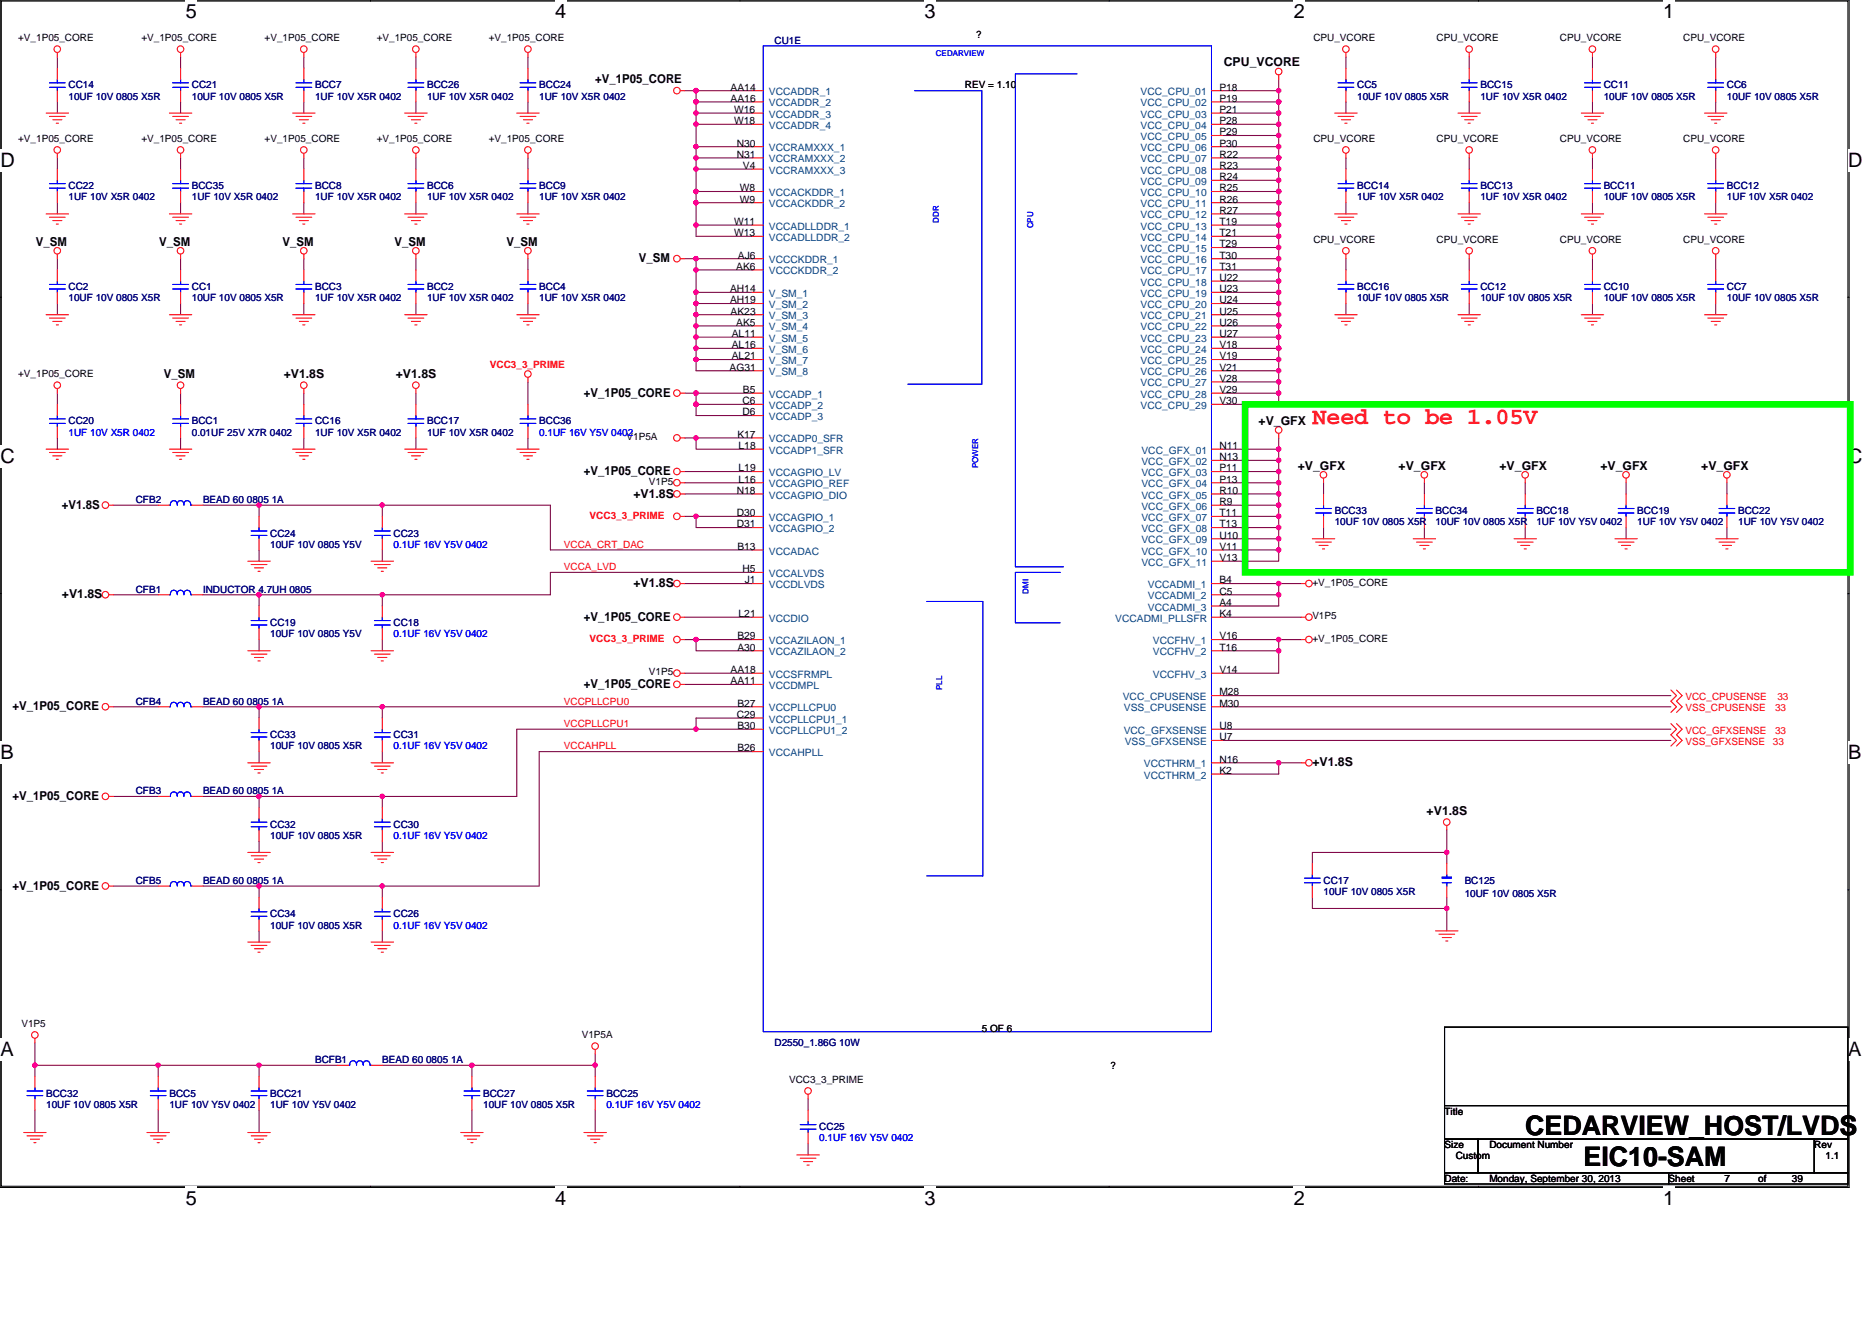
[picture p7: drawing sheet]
<svg xmlns="http://www.w3.org/2000/svg" width="297mm" height="210mm" viewBox="0 0 297 210" stroke-linecap="round" stroke-linejoin="round" font-family="sans-serif">
<path d="M0 0h293.4v188.5h-293.4zM.2 .2h293v188.1h-293z" fill="none" stroke="#000" stroke-width=".17"/>
<g fill="#fff">
<path d="M29.5 .1h1.8v3.5h-1.8z"/>
<path d="M29.5 188.4h1.8v3.5h-1.8z"/>
</g>
<path d="M58.8 0v.2M58.8 188.3v.1" fill="none" stroke="#000" stroke-width=".17"/>
<g fill="#fff">
<path d="M88.1 .1h1.7v3.5h-1.7z"/>
<path d="M88.1 188.4h1.7v3.5h-1.7z"/>
</g>
<path d="M117.4 0v.2M117.4 188.3v.1" fill="none" stroke="#000" stroke-width=".17"/>
<g fill="#fff">
<path d="M146.7 .1h1.8v3.5h-1.8z"/>
<path d="M146.7 188.4h1.8v3.5h-1.8z"/>
</g>
<path d="M176 0v.2M176 188.3v.1" fill="none" stroke="#000" stroke-width=".17"/>
<g fill="#fff">
<path d="M205.3 .1h1.7v3.5h-1.7z"/>
<path d="M205.3 188.4h1.7v3.5h-1.7z"/>
</g>
<path d="M234.6 0v.2M234.6 188.3v.1" fill="none" stroke="#000" stroke-width=".17"/>
<g fill="#fff">
<path d="M263.9 .1h1.8v3.5h-1.8z"/>
<path d="M263.9 188.4h1.8v3.5h-1.8z"/>
<path d="M.1 23.7h2.3v3.5h-2.3z"/>
<path d="M293.3 23.7h2.2v3.5h-2.2z"/>
<path d="M.1 70.7h2.3v3.5h-2.3z"/>
<path d="M293.3 70.7h2.2v3.5h-2.2z"/>
</g>
<path d="M0 47.2h.2M293.2 47.2h.2" fill="none" stroke="#000" stroke-width=".17"/>
<g fill="#fff">
<path d="M.1 117.7h2.1v3.5h-2.1z"/>
<path d="M293.3 117.7h2.1v3.5h-2.1z"/>
</g>
<path d="M0 94.2h.2M293.2 94.2h.2" fill="none" stroke="#000" stroke-width=".17"/>
<g fill="#fff">
<path d="M.1 164.7h2.1v3.6h-2.1z"/>
<path d="M293.2 164.7h2.2v3.6h-2.2z"/>
</g>
<path d="M0 141.2h.2M293.2 141.2h.2M229.2 163h64v12.5h-64zM229.2 175.5h64v5.3h-64zM229.2 180.8h5.3v5.3h-5.3zM229.2 186.1h35.6v1.8h-35.6zM234.5 180.8h53.4v5.3h-53.4zM264.8 186.1h28.4v1.8h-28.4zM287.9 180.8h5.3v5.3h-5.3z" fill="none" stroke="#000" stroke-width=".17"/>
<g fill="none" stroke="#800040" stroke-width=".17">
<path d="M9.1 16.2v1.7M9.1 9.1v1.7M28.7 16.2v1.7M28.7 9.1v1.7M48.2 16.2v1.7M48.2 9.1v1.7M66 16.2v1.7M66 9.1v1.7M83.8 16.2v1.7M83.8 9.1v1.7M108.7 14.4h1.7M110.4 14.4h8.9"/>
<path d="M110.4 16.2h8.9M110.4 19.7h8.9M110.4 14.4v1.8M110.4 16.2v1.7M110.4 19.7v3.6M119.3 17.9h-8.9v1.8M194 19.7h8.9M194 17.9h8.9M194 16.2h8.9M194 14.4h8.9M202.9 14.4v1.8M202.9 16.2v1.7"/>
<path d="M202.9 19.7v1.8M202.9 17.9v1.8M202.9 12.6v1.8M213.6 16.2v1.7M213.6 9.1v1.7M233.1 16.2v1.7M233.1 9.1v1.7M252.7 16.2v1.7M252.7 9.1v1.7M272.2 16.2v1.7M272.2 9.1v1.7M9.1 32.2v1.8"/>
<path d="M9.1 25.1v1.7M28.7 32.2v1.8M28.7 25.1v1.7M48.2 32.2v1.8M48.2 25.1v1.7M66 32.2v1.8M66 25.1v1.7M83.8 32.2v1.8M83.8 25.1v1.7M110.4 30.4h8.9M110.4 26.8h8.9M110.4 26.8v3.6"/>
<path d="M110.4 32.2h8.9M110.4 30.4v5.3M119.3 25.1h-8.9v1.7M119.3 23.3h-8.9v1.8M119.3 35.7h-8.9v1.8h8.9M194 39.3h8.9M194 37.5h8.9M194 35.7h8.9M194 34h8.9M194 32.2h8.9M194 30.4h8.9M194 28.6h8.9"/>
<path d="M194 26.8h8.9M194 25.1h8.9M194 23.3h8.9M194 21.5h8.9M202.9 34v1.7M202.9 28.6v1.8M202.9 35.7v1.8M202.9 21.5v1.8M202.9 23.3v1.8M202.9 37.5v1.8M202.9 30.4v1.8M202.9 39.3v1.8"/>
<path d="M202.9 32.2v1.8M202.9 25.1v1.7M202.9 26.8v1.8M213.6 32.2v1.8M213.6 25.1v1.7M233.1 32.2v1.8M233.1 25.1v1.7M252.7 32.2v1.8M252.7 25.1v1.7M272.2 32.2v1.8M272.2 25.1v1.7M9.1 48.2v1.8"/>
<path d="M9.1 41.1v1.7M28.7 48.2v1.8M28.7 41.1v1.7M48.2 48.2v1.8M48.2 41.1v1.7M66 48.2v1.8M66 41.1v1.7M83.8 48.2v1.8M83.8 41.1v1.7M108.7 41.1h1.7M110.4 48.2h8.9M110.4 46.4h8.9"/>
<path d="M110.4 50h8.9M110.4 51.7h8.9M110.4 55.3h8.9M110.4 57.1h8.9M110.4 53.5h8.9M110.4 42.8h8.9M110.4 57.1v1.7h8.9M110.4 48.2v1.8M110.4 51.7v1.8M110.4 55.3v1.8M110.4 42.8v3.6M110.4 46.4v1.8"/>
<path d="M110.4 53.5v1.8M110.4 50v1.7M119.3 41.1h-8.9v1.7M194 58.8h8.9M194 57.1h8.9M194 55.3h8.9M194 53.5h8.9M194 51.7h8.9M194 50h8.9M194 48.2h8.9M194 44.6h8.9M194 42.8h8.9"/>
<path d="M194 41.1h8.9M194 46.4h8.9M202.9 57.1v1.7M202.9 44.6v1.8M202.9 53.5v1.8M202.9 50v1.7M202.9 55.3v1.8M202.9 58.8v1.8M202.9 48.2v1.8M202.9 42.8v1.8M202.9 46.4v1.8M202.9 51.7v1.8"/>
<path d="M202.9 41.1v1.7M213.6 48.2v1.8M213.6 41.1v1.7M233.1 48.2v1.8M233.1 41.1v1.7M252.7 48.2v1.8M252.7 41.1v1.7M272.2 48.2v1.8M272.2 41.1v1.7M9.1 69.5v1.8M9.1 62.4v1.8M28.7 69.5v1.8"/>
<path d="M28.7 62.4v1.8M48.2 69.5v1.8M48.2 62.4v1.8M66 69.5v1.8M66 62.4v1.8M83.8 69.5v1.8M83.8 60.6v3.6M108.7 74.8h10.6M108.7 69.5h1.7M108.7 76.6h10.6M108.7 78.4h10.6M108.7 62.4h1.7"/>
<path d="M110.4 62.4h8.9M110.4 64.2h8.9M110.4 62.4v1.8M110.4 64.2v1.8h8.9M119.3 69.5h-8.9v1.8h8.9M194 71.3h8.9M194 73.1h8.9M194 74.8h8.9M194 76.6h8.9M194 78.4h8.9M194 60.6h8.9M194 62.4h8.9"/>
<path d="M202.9 62.4v1.8h-8.9M202.9 60.6v1.8M202.9 69.5v1.8M202.9 71.3v1.8M202.9 73.1v1.7M202.9 74.8v1.8M202.9 76.6v1.8M202.9 78.4v1.8M210 76.6v1.8M226 76.6v1.8M242 76.6v1.8M258 76.6v1.8"/>
<path d="M274 76.6v1.8M18 80.2h7.1M18 94.4h7.1M32.2 80.2h8.9M32.2 94.4h8.9M41.1 80.2v1.8M41.1 87.3v1.8M41.1 94.4v1.8M41.1 80.2h19.6M41.1 94.4h19.6v1.8M60.7 80.2h26.6v7.1h32M60.7 80.2v1.8"/>
<path d="M60.7 87.3v1.8M108.7 98h10.6M108.7 92.6h10.6M108.7 82h1.7M110.4 82h8.9M110.4 82v1.7h8.9M119.3 90.8h-32v3.6h-26.6M194 80.2h8.9M194 82h8.9M194 83.7h8.9M194 85.5h8.9M194 87.3h8.9"/>
<path d="M194 98h12.5M194 92.6h8.9M194 94.4h8.9M202.9 87.3v1.8h-8.9M202.9 80.2v1.8M202.9 82v1.7M202.9 83.7v1.8M202.9 85.5v1.8M202.9 94.4v1.8h-8.9M202.9 92.6v1.8M202.9 92.6h3.6M210 83.7v1.8"/>
<path d="M226 83.7v1.8M242 83.7v1.8M258 83.7v1.8M274 83.7v1.8M18 112.2h7.1M32.2 112.2h8.9M41.1 112.2v1.8M41.1 119.3v1.8M41.1 101.5v1.8M41.1 112.2h19.6M60.7 112.2h58.6M60.7 119.3v1.8"/>
<path d="M60.7 112.2v1.8M60.7 101.5v1.8M108.7 108.6h10.6M108.7 101.5h1.7M108.7 106.8h10.6M110.4 115.7h-28.4v10.7h-21.3M110.4 101.5v1.8h8.9M110.4 101.5h8.9M119.3 119.3h-33.7v21.3h-24.9M119.3 114h-8.9v1.7h8.9M194 101.5h8.9M194 103.3h8.9"/>
<path d="M194 117.5h71.1M194 112.2h71.1M194 110.4h71.1M194 115.7h71.1M202.9 103.3v3.5h-8.9M202.9 101.5v1.8M202.9 101.5h3.6M18 126.4h7.1M32.2 126.4h8.9M41.1 133.5v1.8M41.1 126.4v1.8M41.1 126.4h19.6"/>
<path d="M60.7 133.5v1.8M60.7 126.4v1.8M194 121.1h8.9M202.9 121.1v1.8h-8.9M202.9 121.1h3.6M229.6 135.3v1.8M229.6 131.7v3.6M229.6 135.3h-21.4v1.8M18 140.6h7.1M32.2 140.6h8.9M41.1 140.6v1.8M41.1 147.7v1.8"/>
<path d="M41.1 140.6h19.6M60.7 140.6v1.8M60.7 147.7v1.8M208.2 142.4v1.8h21.4M229.6 142.4v5.3M5.5 165.5v3.6M5.5 169.1v1.8M5.5 176.2v3.5M5.5 169.1h19.6v1.8M25.1 169.1h16M25.1 176.2v3.5M41.1 169.1v1.8"/>
<path d="M41.1 176.2v3.5M41.1 169.1h12.4M60.7 169.1h14.2M74.9 176.2v3.5M74.9 169.1v1.8M74.9 169.1h19.5M94.4 176.2v3.5M94.4 169.1v1.8M94.4 167.3v1.8M128.2 174.4v1.8M128.2 181.5v1.8"/>
</g>
<g fill="#f0f" stroke="#f0f" stroke-width=".17">
<circle cx="202.9" cy="16.2" r=".35"/>
<circle cx="202.9" cy="14.4" r=".35"/>
<circle cx="202.9" cy="55.3" r=".35"/>
<circle cx="202.9" cy="51.7" r=".35"/>
<circle cx="202.9" cy="57.1" r=".35"/>
<circle cx="202.9" cy="44.6" r=".35"/>
<circle cx="202.9" cy="53.5" r=".35"/>
<circle cx="202.9" cy="49.9" r=".35"/>
<circle cx="202.9" cy="58.8" r=".35"/>
<circle cx="202.9" cy="48.2" r=".35"/>
<circle cx="202.9" cy="32.2" r=".35"/>
<circle cx="202.9" cy="30.4" r=".35"/>
<circle cx="202.9" cy="28.6" r=".35"/>
<circle cx="202.9" cy="25" r=".35"/>
<circle cx="202.9" cy="33.9" r=".35"/>
<circle cx="202.9" cy="42.8" r=".35"/>
<circle cx="202.9" cy="35.7" r=".35"/>
<circle cx="202.9" cy="21.5" r=".35"/>
<circle cx="202.9" cy="23.3" r=".35"/>
<circle cx="202.9" cy="19.7" r=".35"/>
<circle cx="202.9" cy="37.5" r=".35"/>
<circle cx="202.9" cy="39.3" r=".35"/>
<circle cx="202.9" cy="17.9" r=".35"/>
<circle cx="202.9" cy="46.4" r=".35"/>
<circle cx="202.9" cy="41.1" r=".35"/>
<circle cx="202.9" cy="26.8" r=".35"/>
<circle cx="202.9" cy="60.6" r=".35"/>
<circle cx="202.9" cy="62.4" r=".35"/>
<circle cx="202.9" cy="71.3" r=".35"/>
<circle cx="202.9" cy="73.1" r=".35"/>
<circle cx="202.9" cy="74.8" r=".35"/>
<circle cx="202.9" cy="76.6" r=".35"/>
<circle cx="202.9" cy="78.4" r=".35"/>
<circle cx="202.9" cy="80.2" r=".35"/>
<circle cx="202.9" cy="81.9" r=".35"/>
<circle cx="202.9" cy="83.7" r=".35"/>
<circle cx="202.9" cy="85.5" r=".35"/>
<circle cx="202.9" cy="87.3" r=".35"/>
<circle cx="110.4" cy="48.2" r=".35"/>
<circle cx="110.4" cy="49.9" r=".35"/>
<circle cx="110.4" cy="51.7" r=".35"/>
<circle cx="110.4" cy="55.3" r=".35"/>
<circle cx="110.4" cy="57.1" r=".35"/>
<circle cx="110.4" cy="53.5" r=".35"/>
<circle cx="110.4" cy="46.4" r=".35"/>
<circle cx="110.4" cy="14.4" r=".35"/>
<circle cx="110.4" cy="16.2" r=".35"/>
<circle cx="110.4" cy="17.9" r=".35"/>
<circle cx="110.4" cy="19.7" r=".35"/>
<circle cx="110.4" cy="23.3" r=".35"/>
<circle cx="110.4" cy="26.8" r=".35"/>
<circle cx="110.4" cy="25" r=".35"/>
<circle cx="110.4" cy="30.4" r=".35"/>
<circle cx="110.4" cy="32.2" r=".35"/>
<circle cx="110.4" cy="35.7" r=".35"/>
<circle cx="110.4" cy="41.1" r=".35"/>
<circle cx="110.4" cy="42.8" r=".35"/>
<circle cx="110.4" cy="62.4" r=".35"/>
<circle cx="110.4" cy="64.2" r=".35"/>
<circle cx="110.4" cy="69.5" r=".35"/>
<circle cx="110.4" cy="81.9" r=".35"/>
<circle cx="60.6" cy="80.2" r=".35"/>
<circle cx="110.4" cy="101.5" r=".35"/>
<circle cx="60.6" cy="112.2" r=".35"/>
<circle cx="60.6" cy="126.4" r=".35"/>
<circle cx="60.6" cy="140.6" r=".35"/>
<circle cx="202.9" cy="94.4" r=".35"/>
<circle cx="202.9" cy="92.6" r=".35"/>
<circle cx="202.9" cy="103.3" r=".35"/>
<circle cx="202.9" cy="101.5" r=".35"/>
<circle cx="202.9" cy="121.1" r=".35"/>
<circle cx="41.1" cy="80.2" r=".35"/>
<circle cx="60.6" cy="94.4" r=".35"/>
<circle cx="41.1" cy="94.4" r=".35"/>
<circle cx="41.1" cy="126.4" r=".35"/>
<circle cx="41.1" cy="112.2" r=".35"/>
<circle cx="41.1" cy="140.6" r=".35"/>
<circle cx="110.4" cy="115.7" r=".35"/>
<circle cx="25.1" cy="169.1" r=".35"/>
<circle cx="41.1" cy="169.1" r=".35"/>
<circle cx="5.5" cy="169.1" r=".35"/>
<circle cx="94.4" cy="169.1" r=".35"/>
<circle cx="74.9" cy="169.1" r=".35"/>
<circle cx="229.6" cy="135.3" r=".35"/>
<circle cx="229.6" cy="144.2" r=".35"/>
</g>
<g fill="none" stroke="#f00" stroke-width=".17">
<path d="M7.3 17.9h3.6M7.8 18.5h2.5M8.4 19h1.4M8.9 19.6h.4M9.1 8.3v.8M9.1 10.8v1.8M9.1 14.4v1.8M26.9 17.9h3.5M27.4 18.5h2.5M27.9 19h1.5M28.5 19.6h.3M28.7 8.3v.8"/>
<path d="M28.7 10.8v1.8M28.7 14.4v1.8M46.4 17.9h3.6M47 18.5h2.5M47.5 19h1.4M48 19.6h.4M48.2 8.3v.8M48.2 10.8v1.8M48.2 14.4v1.8M64.2 17.9h3.6M64.7 18.5h2.5M65.3 19h1.4"/>
<path d="M65.8 19.6h.4M66 8.3v.8M66 10.8v1.8M66 14.4v1.8M82 17.9h3.6M82.5 18.5h2.5M83.1 19h1.4M83.6 19.6h.3M83.8 8.3v.8M83.8 10.8v1.8M83.8 14.4v1.8M107.9 14.4h.8"/>
<path d="M119.3 19.7h1.8M119.3 17.9h1.8M119.3 16.2h1.8M119.3 14.4h1.8M192.2 19.7h1.8M192.2 17.9h1.8M192.2 16.2h1.8M192.2 14.4h1.8M202.9 11.9v.7M211.8 17.9h3.5M212.3 18.5h2.5M212.8 19h1.5"/>
<path d="M213.4 19.6h.3M213.6 8.3v.8M213.6 10.8v1.8M213.6 14.4v1.8M231.3 17.9h3.6M231.9 18.5h2.5M232.4 19h1.4M233 19.6h.3M233.1 8.3v.8M233.1 10.8v1.8M233.1 14.4v1.8M250.9 17.9h3.6"/>
<path d="M251.4 18.5h2.5M252 19h1.4M252.5 19.6h.4M252.7 8.3v.8M252.7 10.8v1.8M252.7 14.4v1.8M270.5 17.9h3.5M271 18.5h2.5M271.5 19h1.5M272.1 19.6h.3M272.2 8.3v.8M272.2 10.8v1.8"/>
<path d="M272.2 14.4v1.8M7.3 34h3.6M7.8 34.5h2.5M8.4 35h1.4M8.9 35.6h.4M9.1 24.3v.8M9.1 26.8v1.8M9.1 30.4v1.8M26.9 34h3.5M27.4 34.5h2.5M27.9 35h1.5M28.5 35.6h.3"/>
<path d="M28.7 24.3v.8M28.7 26.8v1.8M28.7 30.4v1.8M46.4 34h3.6M47 34.5h2.5M47.5 35h1.4M48 35.6h.4M48.2 24.3v.8M48.2 26.8v1.8M48.2 30.4v1.8M64.2 34h3.6M64.7 34.5h2.5"/>
<path d="M65.3 35h1.4M65.8 35.6h.4M66 24.3v.8M66 26.8v1.8M66 30.4v1.8M82 34h3.6M82.5 34.5h2.5M83.1 35h1.4M83.6 35.6h.3M83.8 24.3v.8M83.8 26.8v1.8M83.8 30.4v1.8"/>
<path d="M119.3 37.5h1.8M119.3 35.7h1.8M119.3 32.2h1.8M119.3 30.4h1.8M119.3 26.8h1.8M119.3 25.1h1.8M119.3 23.3h1.8M192.2 37.5h1.8M192.2 35.7h1.8M192.2 32.2h1.8M192.2 30.4h1.8M192.2 26.8h1.8"/>
<path d="M192.2 25.1h1.8M192.2 23.3h1.8M192.2 39.3h1.8M192.2 34h1.8M192.2 28.6h1.8M192.2 21.5h1.8M211.8 34h3.5M212.3 34.5h2.5M212.8 35h1.5M213.4 35.6h.3M213.6 24.3v.8M213.6 26.8v1.8"/>
<path d="M213.6 30.4v1.8M231.3 34h3.6M231.9 34.5h2.5M232.4 35h1.4M233 35.6h.3M233.1 24.3v.8M233.1 26.8v1.8M233.1 30.4v1.8M250.9 34h3.6M251.4 34.5h2.5M252 35h1.4M252.5 35.6h.4"/>
<path d="M252.7 24.3v.8M252.7 26.8v1.8M252.7 30.4v1.8M270.5 34h3.5M271 34.5h2.5M271.5 35h1.5M272.1 35.6h.3M272.2 24.3v.8M272.2 26.8v1.8M272.2 30.4v1.8M7.3 50h3.6M7.8 50.5h2.5"/>
<path d="M8.4 51h1.4M8.9 51.6h.4M9.1 40.3v.8M9.1 42.8v1.8M9.1 46.4v1.8M26.9 50h3.5M27.4 50.5h2.5M27.9 51h1.5M28.5 51.6h.3M28.7 40.3v.8M28.7 42.8v1.8M28.7 46.4v1.8"/>
<path d="M46.4 50h3.6M47 50.5h2.5M47.5 51h1.4M48 51.6h.4M48.2 40.3v.8M48.2 42.8v1.8M48.2 46.4v1.8M64.2 50h3.6M64.7 50.5h2.5M65.3 51h1.4M65.8 51.6h.4M66 40.3v.8"/>
<path d="M66 42.8v1.8M66 46.4v1.8M82 50h3.6M82.5 50.5h2.5M83.1 51h1.4M83.6 51.6h.3M83.8 40.3v.8M83.8 59.9v.7M83.8 42.8v1.8M83.8 46.4v1.8M107.9 41.1h.8M119.3 57.1h1.8"/>
<path d="M119.3 58.8h1.8M119.3 55.3h1.8M119.3 53.5h1.8M119.3 51.7h1.8M119.3 50h1.8M119.3 48.2h1.8M119.3 46.4h1.8M119.3 42.8h1.8M119.3 41.1h1.8M192.2 57.1h1.8M192.2 58.8h1.8M192.2 55.3h1.8"/>
<path d="M192.2 53.5h1.8M192.2 51.7h1.8M192.2 50h1.8M192.2 48.2h1.8M192.2 46.4h1.8M192.2 42.8h1.8M192.2 41.1h1.8M192.2 44.6h1.8M211.8 50h3.5M212.3 50.5h2.5M212.8 51h1.5M213.4 51.6h.3"/>
<path d="M213.6 40.3v.8M213.6 42.8v1.8M213.6 46.4v1.8M231.3 50h3.6M231.9 50.5h2.5M232.4 51h1.4M233 51.6h.3M233.1 40.3v.8M233.1 42.8v1.8M233.1 46.4v1.8M250.9 50h3.6M251.4 50.5h2.5"/>
<path d="M252 51h1.4M252.5 51.6h.4M252.7 40.3v.8M252.7 42.8v1.8M252.7 46.4v1.8M270.5 50h3.5M271 50.5h2.5M271.5 51h1.5M272.1 51.6h.3M272.2 40.3v.8M272.2 42.8v1.8M272.2 46.4v1.8"/>
<path d="M7.3 71.3h3.6M7.8 71.8h2.5M8.4 72.3h1.4M8.9 72.9h.4M9.1 61.7v.7M9.1 64.2v1.8M9.1 67.7v1.8M26.9 71.3h3.5M27.4 71.8h2.5M27.9 72.3h1.5M28.5 72.9h.3M28.7 61.7v.7"/>
<path d="M28.7 64.2v1.8M28.7 67.7v1.8M46.4 71.3h3.6M47 71.8h2.5M47.5 72.3h1.4M48 72.9h.4M48.2 61.7v.7M48.2 64.2v1.8M48.2 67.7v1.8M64.2 71.3h3.6M64.7 71.8h2.5M65.3 72.3h1.4"/>
<path d="M65.8 72.9h.4M66 61.7v.7M66 64.2v1.8M66 67.7v1.8M82 71.3h3.6M82.5 71.8h2.5M83.1 72.3h1.4M83.6 72.9h.3M83.8 64.2v1.8M83.8 67.7v1.8M107.9 62.4h.8M107.9 74.8h.8"/>
<path d="M107.9 78.4h.8M107.9 69.5h.8M107.9 76.6h.8M119.3 78.4h1.8M119.3 76.6h1.8M119.3 74.8h1.8M119.3 71.3h1.8M119.3 69.5h1.8M119.3 66h1.8M119.3 64.2h1.8M119.3 62.4h1.8M192.2 78.4h1.8"/>
<path d="M192.2 76.6h1.8M192.2 74.8h1.8M192.2 71.3h1.8M192.2 64.2h1.8M192.2 62.4h1.8M192.2 73.1h1.8M192.2 60.6h1.8M202.9 68.8v.7M210 78.4v1.8M210 75.9v.7M226 75.9v.7M226 78.4v1.8"/>
<path d="M242 75.9v.7M242 78.4v1.8M258 75.9v.7M258 78.4v1.8M274 75.9v.7M274 78.4v1.8M17.3 80.2h.7M17.3 94.4h.7M25.1 94.4h1.8M25.1 80.2h1.8M30.4 94.4h1.8M30.4 80.2h1.8"/>
<path d="M39.3 89.1h3.6M39.9 89.6h2.5M40.4 90.1h1.4M40.9 90.7h.4M41.1 82v1.7M41.1 85.5v1.8M41.1 96.2v1.8M41.1 99.7v1.8M58.9 89.1h3.5M59.4 89.6h2.5M59.9 90.1h1.5M60.5 90.7h.3"/>
<path d="M60.7 82v1.7M60.7 85.5v1.8M60.7 96.2v1.8M60.7 99.7v1.8M107.9 82h.8M107.9 98h.8M107.9 92.6h.8M119.3 98h1.8M119.3 92.6h1.8M119.3 90.8h1.8M119.3 87.3h1.8M119.3 83.7h1.8"/>
<path d="M119.3 82h1.8M192.2 94.4h1.8M192.2 98h1.8M192.2 92.6h1.8M192.2 87.3h1.8M192.2 83.7h1.8M192.2 82h1.8M192.2 96.2h1.8M192.2 89.1h1.8M192.2 85.5h1.8M192.2 80.2h1.8M206.5 92.6h.7"/>
<path d="M206.5 98h.7M208.2 85.5h3.6M208.8 86h2.5M209.3 86.6h1.4M209.8 87.1h.4M210 82v1.7M224.2 85.5h3.6M224.8 86h2.5M225.3 86.6h1.4M225.8 87.1h.4M226 82v1.7M240.2 85.5h3.6"/>
<path d="M240.8 86h2.5M241.3 86.6h1.4M241.8 87.1h.4M242 82v1.7M256.2 85.5h3.6M256.8 86h2.5M257.3 86.6h1.4M257.8 87.1h.4M258 82v1.7M272.2 85.5h3.6M272.8 86h2.5M273.3 86.6h1.4"/>
<path d="M273.9 87.1h.3M274 82v1.7M17.3 112.2h.7M25.1 112.2h1.8M30.4 112.2h1.8M39.3 103.3h3.6M39.9 103.8h2.5M40.4 104.4h1.4M40.9 104.9h.4M41.1 114v1.7M41.1 117.5v1.8M58.9 103.3h3.5"/>
<path d="M59.4 103.8h2.5M59.9 104.4h1.5M60.5 104.9h.3M60.7 114v1.7M60.7 117.5v1.8M107.9 108.6h.8M107.9 106.8h.8M107.9 101.5h.8M119.3 119.3h1.8M119.3 115.7h1.8M119.3 114h1.8M119.3 112.2h1.8"/>
<path d="M119.3 108.6h1.8M119.3 106.8h1.8M119.3 103.3h1.8M119.3 101.5h1.8M192.2 115.7h1.8M192.2 112.2h1.8M192.2 106.8h1.8M192.2 103.3h1.8M192.2 101.5h1.8M192.2 117.5h1.8M192.2 110.4h1.8M206.5 101.5h.7"/>
<path d="M265.1 114.9l.9 .8-.9 .9 .9 .9-.9 .9M265.1 109.5l.9 .9-.9 .9 .9 .9-.9 .9M266 114.9l.9 .8-.9 .9 .9 .9-.9 .9M266 109.5l.9 .9-.9 .9 .9 .9-.9 .9M17.3 126.4h.7M25.1 126.4h1.8M30.4 126.4h1.8M39.3 121.1h3.6M39.3 135.3h3.6M39.9 121.6h2.5M39.9 135.8h2.5M40.4 122.1h1.4"/>
<path d="M40.4 136.4h1.4M40.9 122.7h.4M40.9 136.9h.4M41.1 128.2v1.8M41.1 131.7v1.8M58.9 121.1h3.5M58.9 135.3h3.5M59.4 121.6h2.5M59.4 135.8h2.5M59.9 122.1h1.5M59.9 136.4h1.5M60.5 122.7h.3"/>
<path d="M60.5 136.9h.3M60.7 128.2v1.8M60.7 131.7v1.8M192.2 122.9h1.8M192.2 121.1h1.8M206.5 121.1h.7M208.2 137.1v1.8M229.6 131v.7M229.6 137.1v1.8M17.3 140.6h.7M25.1 140.6h1.8M30.4 140.6h1.8"/>
<path d="M39.3 149.5h3.6M39.9 150.1h2.5M40.4 150.6h1.4M40.9 151.1h.4M41.1 142.4v1.8M41.1 146v1.7M58.9 149.5h3.5M59.4 150.1h2.5M59.9 150.6h1.5M60.5 151.1h.3M60.7 142.4v1.8M60.7 146v1.7"/>
<path d="M208.2 140.6v1.8M227.8 147.7h3.5M228.3 148.3h2.5M228.9 148.8h1.4M229.4 149.4h.3M229.6 140.6v1.8M3.8 179.7h3.5M5.5 170.9v1.7M5.5 174.4v1.8M5.5 164.8v.7M23.3 179.7h3.6M25.1 170.9v1.7"/>
<path d="M25.1 174.4v1.8M39.3 179.7h3.6M41.1 170.9v1.7M41.1 174.4v1.8M53.5 169.1h1.8M58.9 169.1h1.8M73.1 179.7h3.6M74.9 170.9v1.7M74.9 174.4v1.8M92.7 179.7h3.5M94.4 166.6v.7M94.4 170.9v1.7"/>
<path d="M94.4 174.4v1.8M128.2 173.7v.7M128.2 176.2v1.8M128.2 179.7v1.8M4.3 180.3h2.5M4.8 180.8h1.5M5.4 181.4h.3M23.9 180.3h2.4M24.4 180.8h1.4M24.9 181.4h.4M39.9 180.3h2.5M40.4 180.8h1.4"/>
<path d="M40.9 181.4h.4M73.6 180.3h2.5M74.2 180.8h1.4M74.7 181.4h.4M93.2 180.3h2.5M93.7 180.8h1.5M94.3 181.4h.3M126.4 183.3h3.6M127 183.8h2.5M127.5 184.4h1.4M128.1 184.9h.3"/>
<circle cx="9.1" cy="7.8" r=".52"/>
<circle cx="28.6" cy="7.8" r=".52"/>
<circle cx="48.2" cy="7.8" r=".52"/>
<circle cx="66" cy="7.8" r=".52"/>
<circle cx="83.8" cy="7.8" r=".52"/>
<circle cx="107.4" cy="14.4" r=".52"/>
<circle cx="202.9" cy="11.4" r=".52"/>
<circle cx="213.6" cy="7.8" r=".52"/>
<circle cx="233.1" cy="7.8" r=".52"/>
<circle cx="252.7" cy="7.8" r=".52"/>
<circle cx="272.2" cy="7.8" r=".52"/>
<circle cx="9.1" cy="39.8" r=".52"/>
<circle cx="9.1" cy="23.8" r=".52"/>
<circle cx="28.6" cy="39.8" r=".52"/>
<circle cx="28.6" cy="23.8" r=".52"/>
<circle cx="48.2" cy="39.8" r=".52"/>
<circle cx="48.2" cy="23.8" r=".52"/>
<circle cx="66" cy="23.8" r=".52"/>
<circle cx="66" cy="39.8" r=".52"/>
<circle cx="83.8" cy="39.8" r=".52"/>
<circle cx="83.8" cy="23.8" r=".52"/>
<circle cx="213.6" cy="23.8" r=".52"/>
<circle cx="213.6" cy="39.8" r=".52"/>
<circle cx="233.1" cy="23.8" r=".52"/>
<circle cx="233.1" cy="39.8" r=".52"/>
<circle cx="252.7" cy="39.8" r=".52"/>
<circle cx="252.7" cy="23.8" r=".52"/>
<circle cx="272.2" cy="39.8" r=".52"/>
<circle cx="272.2" cy="23.8" r=".52"/>
<circle cx="83.8" cy="59.4" r=".52"/>
<circle cx="107.4" cy="41.1" r=".52"/>
<circle cx="9.1" cy="61.1" r=".52"/>
<circle cx="28.6" cy="61.1" r=".52"/>
<circle cx="48.2" cy="61.1" r=".52"/>
<circle cx="66" cy="61.1" r=".52"/>
<circle cx="107.4" cy="69.5" r=".52"/>
<circle cx="107.4" cy="76.6" r=".52"/>
<circle cx="107.4" cy="78.4" r=".52"/>
<circle cx="107.4" cy="62.4" r=".52"/>
<circle cx="107.4" cy="74.8" r=".52"/>
<circle cx="202.9" cy="68.3" r=".52"/>
<circle cx="210" cy="75.4" r=".52"/>
<circle cx="226" cy="75.4" r=".52"/>
<circle cx="242" cy="75.4" r=".52"/>
<circle cx="258" cy="75.4" r=".52"/>
<circle cx="274" cy="75.4" r=".52"/>
<circle cx="16.7" cy="80.2" r=".52"/>
<circle cx="16.7" cy="94.4" r=".52"/>
<circle cx="107.4" cy="97.9" r=".52"/>
<circle cx="107.4" cy="81.9" r=".52"/>
<circle cx="107.4" cy="92.6" r=".52"/>
<circle cx="207.7" cy="92.6" r=".52"/>
<circle cx="207.7" cy="97.9" r=".52"/>
<circle cx="16.7" cy="112.2" r=".52"/>
<circle cx="107.4" cy="106.8" r=".52"/>
<circle cx="107.4" cy="101.5" r=".52"/>
<circle cx="107.4" cy="108.6" r=".52"/>
<circle cx="207.7" cy="101.5" r=".52"/>
<circle cx="16.7" cy="126.4" r=".52"/>
<circle cx="207.7" cy="121.1" r=".52"/>
<circle cx="229.6" cy="130.5" r=".52"/>
<circle cx="16.7" cy="140.6" r=".52"/>
<circle cx="5.5" cy="164.3" r=".52"/>
<circle cx="94.4" cy="166" r=".52"/>
<circle cx="128.2" cy="173.2" r=".52"/>
</g>
<path d="M197.6 64.2h96v26.6h-96z" fill="none" stroke="#0f0" stroke-width="1.1"/>
<g fill="none" stroke="#00f" stroke-width=".17">
<path d="M7.8 13.9h2.5M7.8 13.1h2.5M9.1 13.9v.5M9.1 12.6v.5M27.4 13.1h2.5M27.4 13.9h2.5M28.7 13.9v.5M28.7 12.6v.5M47 13.9h2.5M47 13.1h2.5M48.2 13.9v.5M48.2 12.6v.5"/>
<path d="M64.7 13.1h2.5M64.7 13.9h2.5M66 13.9v.5M66 12.6v.5M82.5 13.9h2.5M82.5 13.1h2.5M83.8 13.9v.5M83.8 12.6v.5M212.3 13.1h2.5M212.3 13.9h2.5M213.6 13.9v.5M213.6 12.6v.5"/>
<path d="M231.9 13.1h2.5M231.9 13.9h2.5M233.1 13.9v.5M233.1 12.6v.5M251.4 13.9h2.5M251.4 13.1h2.5M252.7 13.9v.5M252.7 12.6v.5M271 13.1h2.5M271 13.9h2.5M272.2 13.9v.5M272.2 12.6v.5"/>
<path d="M7.8 29.9h2.5M7.8 29.1h2.5M9.1 29.9v.5M9.1 28.6v.5M27.4 29.1h2.5M27.4 29.9h2.5M28.7 29.9v.5M28.7 28.6v.5M47 29.9h2.5M47 29.1h2.5M48.2 29.9v.5M48.2 28.6v.5"/>
<path d="M64.7 29.1h2.5M64.7 29.9h2.5M66 29.9v.5M66 28.6v.5M82.5 29.9h2.5M82.5 29.1h2.5M83.8 29.9v.5M83.8 28.6v.5M212.3 29.1h2.5M212.3 29.9h2.5M213.6 29.9v.5M213.6 28.6v.5"/>
<path d="M231.9 29.1h2.5M231.9 29.9h2.5M233.1 29.9v.5M233.1 28.6v.5M251.4 29.9h2.5M251.4 29.1h2.5M252.7 29.9v.5M252.7 28.6v.5M271 29.1h2.5M271 29.9h2.5M272.2 29.9v.5M272.2 28.6v.5"/>
<path d="M7.8 45.9h2.5M7.8 45.1h2.5M9.1 45.9v.5M9.1 44.6v.5M27.4 45.1h2.5M27.4 45.9h2.5M28.7 45.9v.5M28.7 44.6v.5M47 45.9h2.5M47 45.1h2.5M48.2 45.9v.5M48.2 44.6v.5"/>
<path d="M64.7 45.1h2.5M64.7 45.9h2.5M66 45.9v.5M66 44.6v.5M82.5 45.9h2.5M82.5 45.1h2.5M83.8 45.9v.5M83.8 44.6v.5M212.3 45.1h2.5M212.3 45.9h2.5M213.6 45.9v.5M213.6 44.6v.5"/>
<path d="M231.9 45.1h2.5M231.9 45.9h2.5M233.1 45.9v.5M233.1 44.6v.5M251.4 45.9h2.5M251.4 45.1h2.5M252.7 45.9v.5M252.7 44.6v.5M271 45.1h2.5M271 45.9h2.5M272.2 45.9v.5M272.2 44.6v.5"/>
<path d="M7.8 67.2h2.5M7.8 66.5h2.5M9.1 67.2v.5M9.1 66v.5M27 80a.54 .54 0 0 1 .6-.5 .54 .54 0 0 1 .5 .5 .52 .52 0 0 1 .5-.5 .52 .52 0 0 1 .6 .5M27.4 66.5h2.5M27.4 67.2h2.5M28.7 67.2v.5M28.7 66v.5M29.2 80a.53 .53 0 0 1 .5-.5 .53 .53 0 0 1 .5 .5M47 66.5h2.5M47 67.2h2.5"/>
<path d="M48.2 67.2v.5M48.2 66v.5M64.7 67.2h2.5M64.7 66.5h2.5M66 67.2v.5M66 66v.5M82.5 67.2h2.5M82.5 66.5h2.5M83.8 67.2v.5M83.8 66v.5M27 80v.2h-.1M27 94.2v.2h-.1"/>
<path d="M28.1 94.2v.2M28.1 80v.2M29.2 94.2a.53 .53 0 0 0-.6-.5 .53 .53 0 0 0-.5 .5 .53 .53 0 0 0-.5-.5 .53 .53 0 0 0-.6 .5M29.2 94.2v.2M29.2 80v.2M30.2 94.2a.53 .53 0 0 0-.5-.5 .53 .53 0 0 0-.5 .5M30.3 80v.2h.1M30.3 94.2v.2h.1M39.9 85h2.5M39.9 98.5h2.5M39.9 84.3h2.5M39.9 99.2h2.5"/>
<path d="M41.1 85v.5M41.1 83.7v.6M41.1 99.2v.5M41.1 98v.5M59.4 85h2.5M59.4 98.5h2.5M59.4 84.3h2.5M59.4 99.2h2.5M60.7 85v.5M60.7 83.7v.6M60.7 99.2v.5M60.7 98v.5"/>
<path d="M208.8 81.4h2.5M208.8 80.7h2.5M210 81.4v.6M210 80.2v.5M224.8 81.4h2.5M224.8 80.7h2.5M226 81.4v.6M226 80.2v.5M240.8 81.4h2.5M240.8 80.7h2.5M242 81.4v.6M242 80.2v.5"/>
<path d="M256.8 80.7h2.5M256.8 81.4h2.5M258 81.4v.6M258 80.2v.5M272.8 81.4h2.5M272.8 80.7h2.5M274 81.4v.6M274 80.2v.5M27 112a.54 .54 0 0 1 .6-.5 .54 .54 0 0 1 .5 .5 .52 .52 0 0 1 .5-.5 .52 .52 0 0 1 .6 .5M27 112v.2h-.1M28.1 112v.2M29.2 112v.2"/>
<path d="M29.2 112a.53 .53 0 0 1 .5-.5 .53 .53 0 0 1 .5 .5M30.3 112v.2h.1M39.9 117h2.5M39.9 116.3h2.5M41.1 117v.5M41.1 115.7v.6M59.4 117h2.5M59.4 116.3h2.5M60.7 117v.5M60.7 115.7v.6M28.1 126.2a.54 .54 0 0 0-.6-.5 .54 .54 0 0 0-.5 .7h-.1M28.1 126.2a.52 .52 0 0 1 .5-.5 .52 .52 0 0 1 .6 .5"/>
<path d="M28.1 126.2v.2M30.2 126.2a.54 .54 0 0 0-.6-.5 .54 .54 0 0 0-.4 .7M30.3 126.2v.2h.1M39.9 131.2h2.5M39.9 130.5h2.5M41.1 131.2v.5M41.1 130v.5M59.4 131.2h2.5M59.4 130.5h2.5M60.7 131.2v.5M60.7 130v.5M207 139.4h2.5"/>
<path d="M208.2 138.9v.5M229.6 138.9v.3M27 140.4a.54 .54 0 0 1 .6-.5 .54 .54 0 0 1 .5 .5 .52 .52 0 0 1 .5-.5 .52 .52 0 0 1 .6 .5M27 140.5v.1h-.1M28.1 140.5v.1M29.2 140.5v.1M29.2 140.4a.53 .53 0 0 1 .5-.5 .53 .53 0 0 1 .5 .5M30.3 140.5v.1h.1M39.9 145.4h2.5M39.9 144.7h2.5M41.1 145.4v.6M41.1 144.2v.5"/>
<path d="M59.4 145.4h2.5M59.4 144.7h2.5M60.7 145.4v.6M60.7 144.2v.5M207 140.1h2.5M208.2 140.1v.5M228.9 140.1h1.4M229.6 140.1v.5M4.3 173.9h2.5M4.3 173.2h2.5M5.5 173.9v.5M5.5 172.6v.6"/>
<path d="M23.9 173.9h2.4M23.9 173.2h2.4M25.1 173.9v.5M25.1 172.6v.6M39.9 173.9h2.5M39.9 173.2h2.5M41.1 173.9v.5M41.1 172.6v.6M55.5 168.9v.2h-.2M55.5 168.9a.54 .54 0 0 1 .5-.5 .54 .54 0 0 1 .6 .5 .52 .52 0 0 1 .5-.5 .52 .52 0 0 1 .5 .5M56.6 168.9v.2M57.6 168.9v.2"/>
<path d="M57.6 168.9a.53 .53 0 0 1 .6-.5 .53 .53 0 0 1 .5 .5M58.7 168.9v.2h.2M73.6 173.9h2.5M73.6 173.2h2.5M74.9 173.9v.5M74.9 172.6v.6M93.2 173.9h2.5M93.2 173.2h2.5M94.4 173.9v.5M94.4 172.6v.6M127 178.5h2.5M127 179.2h2.5"/>
<path d="M128.2 179.2v.5M128.2 178v.5"/>
</g>
<path d="M121.1 7.3h71.1v156.4h-71.1zM145.1 14.4h10.7v46.6h-11.7M170.9 11.7h-9.8v78.3h7.7M147.1 95.5h8.9v43.5h-8.9M168.2 90.8h-7.1v8h7.1" fill="none" stroke="#00f" stroke-width=".16"/>
<g fill="#00f" stroke="#00f" stroke-width=".17">
<path d="M228.9 139.2h1.4v.2h-1.4z" fill-rule="evenodd"/>
<path d="M228.9 139.2h1.4v.2h-1.4z" fill-rule="evenodd"/>
</g>
<g font-size="4.3">
<text x="242" y="180.1">CEDARVIEW_HOST/LVDS</text>
<text x="251.3" y="185.1">EIC10-SAM</text>
</g>
<text font-size="3.7" fill="#f00" x="208.2" y="67.3">Need to be 1.05V</text>
<g font-size="3.2">
<text x="29.5" y="2.9">5</text>
<text x="88.1" y="2.9">4</text>
<text x="146.7" y="2.9">3</text>
<text x="205.3" y="2.9">2</text>
<text x="263.9" y="2.9">1</text>
<text x=".1" y="26.5">D</text>
<text x="293.3" y="26.5">D</text>
<text x=".1" y="73.5">C</text>
<text x="293.3" y="73.5">C</text>
<text x=".1" y="120.5">B</text>
<text x="293.3" y="120.5">B</text>
<text x=".1" y="167.6">A</text>
<text x="293.3" y="167.6">A</text>
<text x="29.5" y="191.2">5</text>
<text x="88.1" y="191.2">4</text>
<text x="146.7" y="191.2">3</text>
<text x="205.3" y="191.2">2</text>
<text x="263.9" y="191.2">1</text>
</g>
<g font-size="1.9">
<text x="194.2" y="10.5">CPU_VCORE</text>
<text x="94.4" y="13.2">+V_1P05_CORE</text>
<text x="5.7" y="39">V_SM</text>
<text x="25.3" y="39">V_SM</text>
<text x="44.8" y="39">V_SM</text>
<text x="62.6" y="39">V_SM</text>
<text x="80.4" y="39">V_SM</text>
<text x="101.4" y="41.6">V_SM</text>
<text x="26" y="59.9">V_SM</text>
<text x="45" y="59.9">+V1.8S</text>
<text x="62.8" y="59.9">+V1.8S</text>
<text x="92.7" y="63">+V_1P05_CORE</text>
<text x="199.7" y="67.4">+V_GFX</text>
<text x="92.7" y="75.4">+V_1P05_CORE</text>
<text x="205.9" y="74.5">+V_GFX</text>
<text x="221.9" y="74.5">+V_GFX</text>
<text x="237.9" y="74.5">+V_GFX</text>
<text x="253.9" y="74.5">+V_GFX</text>
<text x="269.9" y="74.5">+V_GFX</text>
<text x="9.8" y="80.8">+V1.8S</text>
<text x="100.5" y="79">+V1.8S</text>
<text x="9.8" y="95">+V1.8S</text>
<text x="100.5" y="93.2">+V1.8S</text>
<text x="92.7" y="98.5">+V_1P05_CORE</text>
<text x="2" y="112.8">+V_1P05_CORE</text>
<text x="92.7" y="109.2">+V_1P05_CORE</text>
<text x="208.2" y="121.6">+V1.8S</text>
<text x="2" y="127">+V_1P05_CORE</text>
<text x="226.4" y="129.3">+V1.8S</text>
<text x="2" y="141.2">+V_1P05_CORE</text>
</g>
<g font-size="1.6">
<text x="2.9" y="6.6">+V_1P05_CORE</text>
<text x="22.4" y="6.6">+V_1P05_CORE</text>
<text x="42" y="6.6">+V_1P05_CORE</text>
<text x="59.8" y="6.6">+V_1P05_CORE</text>
<text x="77.6" y="6.6">+V_1P05_CORE</text>
<text x="154.9" y="6">?</text>
<text x="208.4" y="6.6">CPU_VCORE</text>
<text x="228" y="6.6">CPU_VCORE</text>
<text x="247.5" y="6.6">CPU_VCORE</text>
<text x="267.1" y="6.6">CPU_VCORE</text>
<text x="115.9" y="16.1">AA16</text>
<text x="115.9" y="14.4">AA14</text>
<text x="116.5" y="17.9">W16</text>
<text x="153.1" y="14">REV = 1.10</text>
<text x="193.5" y="17.9">P21</text>
<text x="193.5" y="16.1">P19</text>
<text x="193.5" y="14.4">P18</text>
<text x="2.9" y="22.6">+V_1P05_CORE</text>
<text x="22.4" y="22.6">+V_1P05_CORE</text>
<text x="42" y="22.6">+V_1P05_CORE</text>
<text x="59.8" y="22.6">+V_1P05_CORE</text>
<text x="77.6" y="22.6">+V_1P05_CORE</text>
<text x="116.5" y="19.7">W18</text>
<text x="116.9" y="23.3">N30</text>
<text x="193.5" y="23.3">P30</text>
<text x="193.5" y="21.5">P29</text>
<text x="193.5" y="19.7">P28</text>
<text x="208.4" y="22.6">CPU_VCORE</text>
<text x="228" y="22.6">CPU_VCORE</text>
<text x="247.5" y="22.6">CPU_VCORE</text>
<text x="267.1" y="22.6">CPU_VCORE</text>
<text x="116.9" y="25">N31</text>
<text x="117.9" y="26.8">V4</text>
<text x="193.5" y="28.6">R24</text>
<text x="193.5" y="26.8">R23</text>
<text x="193.5" y="25">R22</text>
<text x="116.5" y="35.7">W11</text>
<text x="117.4" y="32.2">W9</text>
<text x="117.4" y="30.4">W8</text>
<text x="193.5" y="35.7">T19</text>
<text x="193.5" y="33.9">R27</text>
<text x="193.5" y="32.2">R26</text>
<text x="193.5" y="30.4">R25</text>
<text x="116.5" y="37.5">W13</text>
<text x="117.1" y="41">AJ6</text>
<text x="193.5" y="41">T30</text>
<text x="193.5" y="39.3">T29</text>
<text x="193.5" y="37.5">T21</text>
<text x="208.4" y="38.6">CPU_VCORE</text>
<text x="228" y="38.6">CPU_VCORE</text>
<text x="247.5" y="38.6">CPU_VCORE</text>
<text x="267.1" y="38.6">CPU_VCORE</text>
<text x="115.8" y="46.4">AH14</text>
<text x="116.8" y="42.8">AK6</text>
<text x="193.5" y="46.4">U23</text>
<text x="193.5" y="44.6">U22</text>
<text x="193.5" y="42.8">T31</text>
<text x="115.8" y="48.2">AH19</text>
<text x="115.9" y="49.9">AK23</text>
<text x="116.1" y="53.5">AL11</text>
<text x="116.8" y="51.7">AK5</text>
<text x="193.5" y="53.5">U27</text>
<text x="193.5" y="51.7">U26</text>
<text x="193.5" y="49.9">U25</text>
<text x="193.5" y="48.2">U24</text>
<text x="2.9" y="59.9">+V_1P05_CORE</text>
<text x="115.8" y="58.8">AG31</text>
<text x="116.1" y="57">AL21</text>
<text x="116.1" y="55.3">AL16</text>
<text x="193.5" y="58.8">V21</text>
<text x="193.5" y="57">V19</text>
<text x="193.5" y="55.3">V18</text>
<text x="117.8" y="65.9">D6</text>
<text x="117.8" y="64.2">C6</text>
<text x="117.9" y="62.4">B5</text>
<text x="193.5" y="64.2">V30</text>
<text x="193.5" y="62.4">V29</text>
<text x="193.5" y="60.6">V28</text>
<text x="99.4" y="69.9">V1P5A</text>
<text x="117" y="69.5">K17</text>
<text x="117.2" y="71.3">L18</text>
<text x="193.5" y="71.3">N11</text>
<text x="103" y="77">V1P5</text>
<text x="117.2" y="76.6">L16</text>
<text x="117.2" y="74.8">L19</text>
<text x="193.5" y="76.6">P13</text>
<text x="193.5" y="74.8">P11</text>
<text x="193.5" y="73">N13</text>
<text x="116.9" y="83.7">D31</text>
<text x="116.9" y="81.9">D30</text>
<text x="116.9" y="78.4">N18</text>
<text x="193.5" y="83.7">T13</text>
<text x="193.5" y="81.9">T11</text>
<text x="193.5" y="80.2">R9</text>
<text x="193.5" y="78.4">R10</text>
<text x="117" y="87.3">B13</text>
<text x="193.5" y="89">V13</text>
<text x="193.5" y="87.3">V11</text>
<text x="193.5" y="85.5">U10</text>
<text x="117.8" y="90.8">H5</text>
<text x="118.2" y="92.6">J1</text>
<text x="193.5" y="94.4">C5</text>
<text x="193.5" y="92.6">B4</text>
<text x="208.2" y="93">+V_1P05_CORE</text>
<text x="117" y="101.5">B29</text>
<text x="117.2" y="97.9">L21</text>
<text x="193.5" y="96.2">A4</text>
<text x="193.5" y="97.9">K4</text>
<text x="193.5" y="101.5">V16</text>
<text x="208.2" y="101.9">+V_1P05_CORE</text>
<text x="208.2" y="98.3">V1P5</text>
<text x="103" y="107.2">V1P5</text>
<text x="115.9" y="106.8">AA18</text>
<text x="117" y="103.3">A30</text>
<text x="193.5" y="106.8">V14</text>
<text x="193.5" y="103.3">T16</text>
<text x="115.9" y="108.6">AA11</text>
<text x="116.9" y="113.9">C29</text>
<text x="117" y="112.2">B27</text>
<text x="193.5" y="112.2">M30</text>
<text x="193.5" y="110.4">M28</text>
<text x="117" y="119.3">B26</text>
<text x="117" y="115.7">B30</text>
<text x="193.5" y="117.5">U7</text>
<text x="193.5" y="115.7">U8</text>
<text x="193.5" y="122.8">K2</text>
<text x="193.5" y="121.1">N16</text>
<text x="3.4" y="163">V1P5</text>
<text x="92.3" y="164.8">V1P5A</text>
<text x="155.8" y="163.7">5 OF 6</text>
<text x="125.2" y="171.9">VCC3_3_PRIME</text>
<text x="176.2" y="169.6">?</text>
<text x="229.2" y="176.9">Title</text>
<text x="229.2" y="182.2">Size</text>
<text x="231" y="184">Custom</text>
<text x="236.3" y="182.2">Document Number</text>
<text x="287.9" y="182.2">Rev</text>
<text x="289.7" y="184">1.1</text>
<text x="229.2" y="187.6">Date:</text>
<text x="236.3" y="187.6">Monday, September 30, 2013</text>
<text x="264.8" y="187.6">Sheet</text>
<text x="273.7" y="187.6">7</text>
<text x="279" y="187.6">of</text>
<text x="284.3" y="187.6">39</text>
</g>
<g font-size="1.6" fill="#000080">
<text x="122.9" y="6.9">CU1E</text>
<text x="10.9" y="14">CC14</text>
<text x="10.9" y="15.8">10UF 10V 0805 X5R</text>
<text x="30.4" y="14">CC21</text>
<text x="30.4" y="15.8">10UF 10V 0805 X5R</text>
<text x="50" y="14">BCC7</text>
<text x="50" y="15.8">1UF 10V X5R 0402</text>
<text x="67.8" y="14">BCC26</text>
<text x="67.8" y="15.8">1UF 10V X5R 0402</text>
<text x="85.6" y="14">BCC24</text>
<text x="85.6" y="15.8">1UF 10V X5R 0402</text>
<text x="215.3" y="14">CC5</text>
<text x="215.3" y="15.8">10UF 10V 0805 X5R</text>
<text x="234.9" y="14">BCC15</text>
<text x="234.9" y="15.8">1UF 10V X5R 0402</text>
<text x="254.5" y="14">CC11</text>
<text x="254.5" y="15.8">10UF 10V 0805 X5R</text>
<text x="274" y="14">CC6</text>
<text x="274" y="15.8">10UF 10V 0805 X5R</text>
<text x="10.9" y="30">CC22</text>
<text x="10.9" y="31.8">1UF 10V X5R 0402</text>
<text x="30.4" y="30">BCC35</text>
<text x="30.4" y="31.8">1UF 10V X5R 0402</text>
<text x="50" y="30">BCC8</text>
<text x="50" y="31.8">1UF 10V X5R 0402</text>
<text x="67.8" y="30">BCC6</text>
<text x="67.8" y="31.8">1UF 10V X5R 0402</text>
<text x="85.6" y="30">BCC9</text>
<text x="85.6" y="31.8">1UF 10V X5R 0402</text>
<text x="215.3" y="30">BCC14</text>
<text x="215.3" y="31.8">1UF 10V X5R 0402</text>
<text x="234.9" y="30">BCC13</text>
<text x="234.9" y="31.8">1UF 10V X5R 0402</text>
<text x="254.5" y="30">BCC11</text>
<text x="254.5" y="31.8">10UF 10V 0805 X5R</text>
<text x="274" y="30">BCC12</text>
<text x="274" y="31.8">1UF 10V X5R 0402</text>
<text x="10.9" y="46">CC2</text>
<text x="10.9" y="47.8">10UF 10V 0805 X5R</text>
<text x="30.4" y="46">CC1</text>
<text x="30.4" y="47.8">10UF 10V 0805 X5R</text>
<text x="50" y="46">BCC3</text>
<text x="50" y="47.8">1UF 10V X5R 0402</text>
<text x="67.8" y="46">BCC2</text>
<text x="67.8" y="47.8">1UF 10V X5R 0402</text>
<text x="85.6" y="46">BCC4</text>
<text x="85.6" y="47.8">1UF 10V X5R 0402</text>
<text x="215.3" y="46">BCC16</text>
<text x="215.3" y="47.8">10UF 10V 0805 X5R</text>
<text x="234.9" y="46">CC12</text>
<text x="234.9" y="47.8">10UF 10V 0805 X5R</text>
<text x="254.5" y="46">CC10</text>
<text x="254.5" y="47.8">10UF 10V 0805 X5R</text>
<text x="274" y="46">CC7</text>
<text x="274" y="47.8">10UF 10V 0805 X5R</text>
<text x="10.9" y="67.4">CC20</text>
<text x="30.4" y="67.4">BCC1</text>
<text x="30.4" y="69.2">0.01UF 25V X7R 0402</text>
<text x="50" y="67.4">CC16</text>
<text x="50" y="69.2">1UF 10V X5R 0402</text>
<text x="67.8" y="67.4">BCC17</text>
<text x="67.8" y="69.2">1UF 10V X5R 0402</text>
<text x="85.6" y="67.4">BCC36</text>
<text x="21.5" y="79.8">CFB2</text>
<text x="32.2" y="79.8">BEAD 60 0805 1A</text>
<text x="211.8" y="81.6">BCC33</text>
<text x="211.8" y="83.4">10UF 10V 0805 X5R</text>
<text x="227.8" y="81.6">BCC34</text>
<text x="227.8" y="83.4">10UF 10V 0805 X5R</text>
<text x="243.8" y="81.6">BCC18</text>
<text x="243.8" y="83.4">1UF 10V Y5V 0402</text>
<text x="259.8" y="81.6">BCC19</text>
<text x="259.8" y="83.4">1UF 10V Y5V 0402</text>
<text x="275.8" y="81.6">BCC22</text>
<text x="275.8" y="83.4">1UF 10V Y5V 0402</text>
<text x="42.9" y="85.2">CC24</text>
<text x="42.9" y="86.9">10UF 10V 0805 Y5V</text>
<text x="62.4" y="85.2">CC23</text>
<text x="21.5" y="94">CFB1</text>
<text x="32.2" y="94">INDUCTOR 4.7UH 0805</text>
<text x="42.9" y="99.4">CC19</text>
<text x="42.9" y="101.2">10UF 10V 0805 Y5V</text>
<text x="62.4" y="99.4">CC18</text>
<text x="21.5" y="111.8">CFB4</text>
<text x="32.2" y="111.8">BEAD 60 0805 1A</text>
<text x="42.9" y="117.2">CC33</text>
<text x="42.9" y="118.9">10UF 10V 0805 X5R</text>
<text x="62.4" y="117.2">CC31</text>
<text x="21.5" y="126">CFB3</text>
<text x="32.2" y="126">BEAD 60 0805 1A</text>
<text x="42.9" y="131.4">CC32</text>
<text x="62.4" y="131.4">CC30</text>
<text x="42.9" y="133.2">10UF 10V 0805 X5R</text>
<text x="21.5" y="140.3">CFB5</text>
<text x="32.2" y="140.3">BEAD 60 0805 1A</text>
<text x="210" y="140.3">CC17</text>
<text x="210" y="142">10UF 10V 0805 X5R</text>
<text x="232.4" y="142.4">10UF 10V 0805 X5R</text>
<text x="232.4" y="140.3">BC125</text>
<text x="42.9" y="145.6">CC34</text>
<text x="42.9" y="147.4">10UF 10V 0805 X5R</text>
<text x="62.4" y="145.6">CC26</text>
<text x="122.9" y="166.1">D2550_1.86G 10W</text>
<text x="50" y="168.7">BCFB1</text>
<text x="60.7" y="168.7">BEAD 60 0805 1A</text>
<text x="7.3" y="174.1">BCC32</text>
<text x="7.3" y="175.8">10UF 10V 0805 X5R</text>
<text x="26.9" y="174.1">BCC5</text>
<text x="26.9" y="175.8">1UF 10V Y5V 0402</text>
<text x="42.9" y="174.1">BCC21</text>
<text x="42.9" y="175.8">1UF 10V Y5V 0402</text>
<text x="76.7" y="174.1">BCC27</text>
<text x="76.7" y="175.8">10UF 10V 0805 X5R</text>
<text x="96.2" y="174.1">BCC25</text>
<text x="130" y="179.4">CC25</text>
</g>
<g font-size="1.6" fill="#004080">
<text x="122" y="16.9">VCCADDR_2</text>
<text x="122" y="15.1">VCCADDR_1</text>
<text x="181" y="16.9">VCC_CPU_02</text>
<text x="181" y="15.1">VCC_CPU_01</text>
<text x="122" y="20.4">VCCADDR_4</text>
<text x="122" y="18.7">VCCADDR_3</text>
<text x="181" y="22.2">VCC_CPU_05</text>
<text x="181" y="20.4">VCC_CPU_04</text>
<text x="181" y="18.7">VCC_CPU_03</text>
<text x="122" y="27.6">VCCRAMXXX_3</text>
<text x="122" y="25.8">VCCRAMXXX_2</text>
<text x="122" y="24">VCCRAMXXX_1</text>
<text x="181" y="29.3">VCC_CPU_09</text>
<text x="181" y="27.6">VCC_CPU_08</text>
<text x="181" y="25.8">VCC_CPU_07</text>
<text x="181" y="24">VCC_CPU_06</text>
<text x="122" y="32.9">VCCACKDDR_2</text>
<text x="122" y="31.1">VCCACKDDR_1</text>
<text x="181" y="34.7">VCC_CPU_12</text>
<text x="181" y="32.9">VCC_CPU_11</text>
<text x="181" y="31.1">VCC_CPU_10</text>
<text x="122" y="41.8">VCCCKDDR_1</text>
<text x="122" y="38.2">VCCADLLDDR_2</text>
<text x="122" y="36.4">VCCADLLDDR_1</text>
<text x="181" y="41.8">VCC_CPU_16</text>
<text x="181" y="40">VCC_CPU_15</text>
<text x="181" y="38.2">VCC_CPU_14</text>
<text x="181" y="36.4">VCC_CPU_13</text>
<text x="122" y="47.1">V_SM_1</text>
<text x="122" y="43.6">VCCCKDDR_2</text>
<text x="181" y="47.1">VCC_CPU_19</text>
<text x="181" y="45.3">VCC_CPU_18</text>
<text x="181" y="43.6">VCC_CPU_17</text>
<text x="122" y="52.5">V_SM_4</text>
<text x="122" y="50.7">V_SM_3</text>
<text x="122" y="48.9">V_SM_2</text>
<text x="181" y="52.5">VCC_CPU_22</text>
<text x="181" y="50.7">VCC_CPU_21</text>
<text x="181" y="48.9">VCC_CPU_20</text>
<text x="122" y="57.8">V_SM_7</text>
<text x="122" y="59.6">V_SM_8</text>
<text x="122" y="56">V_SM_6</text>
<text x="122" y="54.2">V_SM_5</text>
<text x="181" y="59.6">VCC_CPU_26</text>
<text x="181" y="57.8">VCC_CPU_25</text>
<text x="181" y="56">VCC_CPU_24</text>
<text x="181" y="54.2">VCC_CPU_23</text>
<text x="122" y="64.9">VCCADP_2</text>
<text x="122" y="63.1">VCCADP_1</text>
<text x="181" y="64.9">VCC_CPU_29</text>
<text x="181" y="63.1">VCC_CPU_28</text>
<text x="181" y="61.3">VCC_CPU_27</text>
<text x="122" y="70.2">VCCADP0_SFR</text>
<text x="122" y="66.7">VCCADP_3</text>
<text x="122" y="77.3">VCCAGPIO_REF</text>
<text x="122" y="75.6">VCCAGPIO_LV</text>
<text x="122" y="72">VCCADP1_SFR</text>
<text x="181.1" y="77.3">VCC_GFX_04</text>
<text x="181.1" y="75.6">VCC_GFX_03</text>
<text x="181.1" y="73.8">VCC_GFX_02</text>
<text x="181.1" y="72">VCC_GFX_01</text>
<text x="122" y="82.7">VCCAGPIO_1</text>
<text x="122" y="79.1">VCCAGPIO_DIO</text>
<text x="181.1" y="82.7">VCC_GFX_07</text>
<text x="181.1" y="80.9">VCC_GFX_06</text>
<text x="181.1" y="79.1">VCC_GFX_05</text>
<text x="122" y="88">VCCADAC</text>
<text x="122" y="84.5">VCCAGPIO_2</text>
<text x="181.1" y="89.8">VCC_GFX_11</text>
<text x="181.1" y="88">VCC_GFX_10</text>
<text x="181.1" y="86.2">VCC_GFX_09</text>
<text x="181.1" y="84.5">VCC_GFX_08</text>
<text x="122" y="93.3">VCCDLVDS</text>
<text x="122" y="91.6">VCCALVDS</text>
<text x="182.1" y="95.1">VCCADMI_2</text>
<text x="182.1" y="93.3">VCCADMI_1</text>
<text x="122" y="98.7">VCCDIO</text>
<text x="176.9" y="98.7">VCCADMI_PLLSFR</text>
<text x="182.1" y="96.9">VCCADMI_3</text>
<text x="122" y="107.6">VCCSFRMPL</text>
<text x="122" y="104">VCCAZILAON_2</text>
<text x="122" y="102.2">VCCAZILAON_1</text>
<text x="182.9" y="107.6">VCCFHV_3</text>
<text x="182.9" y="104">VCCFHV_2</text>
<text x="182.9" y="102.2">VCCFHV_1</text>
<text x="122" y="112.9">VCCPLLCPU0</text>
<text x="122" y="109.3">VCCDMPL</text>
<text x="178.2" y="111.1">VCC_CPUSENSE</text>
<text x="178.3" y="112.9">VSS_CPUSENSE</text>
<text x="122" y="116.5">VCCPLLCPU1_2</text>
<text x="122" y="114.7">VCCPLLCPU1_1</text>
<text x="178.3" y="116.5">VCC_GFXSENSE</text>
<text x="178.5" y="118.2">VSS_GFXSENSE</text>
<text x="122" y="120">VCCAHPLL</text>
<text x="181.5" y="123.6">VCCTHRM_2</text>
<text x="181.5" y="121.8">VCCTHRM_1</text>
</g>
<g font-size="1.6" fill="#f00">
<text x="77.7" y="58.4">VCC3_3_PRIME</text>
<text x="93.6" y="82.4">VCC3_3_PRIME</text>
<text x="89.5" y="86.9">VCCA_CRT_DAC</text>
<text x="89.5" y="90.5">VCCA_LVD</text>
<text x="93.6" y="101.9">VCC3_3_PRIME</text>
<text x="89.5" y="111.8">VCCPLLCPU0</text>
<text x="267.4" y="111.1">VCC_CPUSENSE</text>
<text x="267.4" y="112.9">VSS_CPUSENSE</text>
<text x="281.7" y="112.9">33</text>
<text x="282" y="111.1">33</text>
<text x="89.5" y="118.9">VCCAHPLL</text>
<text x="89.5" y="115.4">VCCPLLCPU1</text>
<text x="267.4" y="116.4">VCC_GFXSENSE</text>
<text x="267.4" y="118.2">VSS_GFXSENSE</text>
<text x="281.3" y="118.2">33</text>
<text x="281.7" y="116.4">33</text>
</g>
<g font-size="1.6" fill="#00f">
<text x="10.9" y="69.2">1UF 10V X5R 0402</text>
<text x="85.6" y="69.2">0.1UF 16V Y5V 0402</text>
<text x="62.4" y="86.9">0.1UF 16V Y5V 0402</text>
<text x="62.4" y="101.2">0.1UF 16V Y5V 0402</text>
<text x="62.4" y="118.9">0.1UF 16V Y5V 0402</text>
<text x="62.4" y="133.2">0.1UF 16V Y5V 0402</text>
<text x="62.4" y="147.4">0.1UF 16V Y5V 0402</text>
<text x="96.2" y="175.8">0.1UF 16V Y5V 0402</text>
<text x="130" y="181.2">0.1UF 16V Y5V 0402</text>
</g>
<g font-size="1.3" fill="#00f">
<text x="148.5" y="9">CEDARVIEW</text>
<text x="149" y="35.4" transform="rotate(-90 149 35.4)">DDR</text>
<text x="163.9" y="36.3" transform="rotate(-90 163.9 36.3)">CPU</text>
<text x="155.2" y="74.3" transform="rotate(-90 155.2 74.3)">POWER</text>
<text x="163.2" y="94.2" transform="rotate(-90 163.2 94.2)">DMI</text>
<text x="149.5" y="109.5" transform="rotate(-90 149.5 109.5)">PLL</text>
</g>
</svg>
